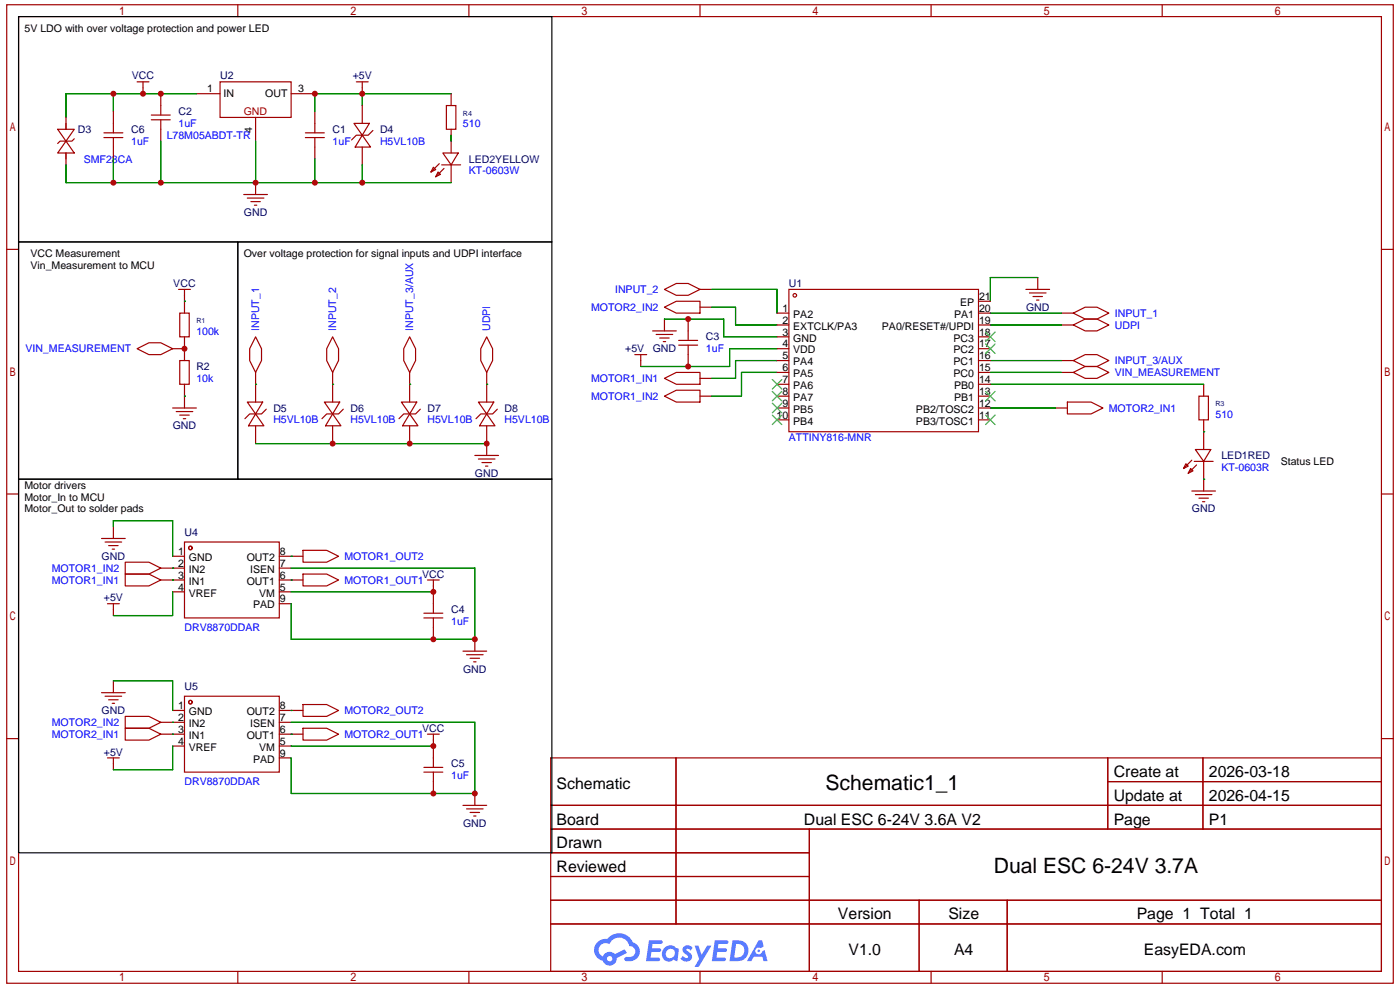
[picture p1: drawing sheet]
<svg xmlns="http://www.w3.org/2000/svg" width="297mm" height="210mm" viewBox="0 0 297 210" stroke-linecap="round" stroke-linejoin="round" font-family="sans-serif">
<g fill="none" stroke="#a10000" stroke-width=".25">
<path d="M1.4 1h294.4v207.5h-294.4zM3.9 3.5h289.3v202.5h-289.3zM50.5 1v2.5M99.5 1v2.5M148.6 1v2.5M197.6 1v2.5M246.7 1v2.5M1.4 52.9h2.5M293.2 52.9h2.6M1.4 104.8h2.5M293.2 104.8h2.6M1.4 156.7h2.5"/>
<path d="M293.2 156.7h2.6M116.9 160.7h176.3v45.3h-176.3zM116.9 170.8h176.3M116.9 175.8h176.3M143.5 160.7v35.3M171.8 175.8v30.2M235.1 160.7v15.1M235.1 165.8h58.1M255.4 160.7v15.1M116.9 180.9h54.9M116.9 190.9h176.3M116.9 185.9h54.9"/>
<path d="M116.9 196h176.3M195.1 190.9v15.1M213.8 190.9v15.1M50.5 206v2.5M99.5 206v2.5M148.6 206v2.5M197.6 206v2.5M246.7 206v2.5"/>
</g>
<g fill="#5487ff">
<path d="M145.2 200.8a1.29 1.29 0 0 1 1.8 .2l-.4 .7a.54 .54 0 0 0-.9-.3l.1 .2a1.27 1.27 0 0 1 .8 2 1.52 1.52 0 0 1-2.2-.3l.6-.6 .7 .5a.31 .31 0 0 0 .4-.3 .31 .31 0 0 0-.3-.3 1.11 1.11 0 0 1-.6-1.8z"/>
<path d="M147.4 200.6h.9l.6 1.9 1.2-1.9h.9l-2.7 4.5h-.9l1-1.7z"/>
<path d="M137.8 199.4h1.6a1.3 1.3 0 0 1 1.2 .2 .39 .39 0 0 1-.3 .6h-1.8l-.1 .9h1.6a.39 .39 0 0 1 .4 .5 .39 .39 0 0 1-.5 .3h-1.6l-.2 1.2h1.4a.45 .45 0 0 1 .5 .1 .45 .45 0 0 1 .1 .5l-.4 .2h-2.6z"/>
<path d="M151.7 199.4h1.6a1.31 1.31 0 0 1 1.3 .2 .39 .39 0 0 1-.4 .6h-1.7l-.1 .9h1.6a.39 .39 0 0 1 .3 .5 .39 .39 0 0 1-.4 .3h-1.6l-.2 1.2h1.3a.45 .45 0 0 1 .5 .1 .45 .45 0 0 1 .2 .5l-.4 .2h-2.6z"/>
<path d="M161 199.4h.8l.3 1.4-.6 .3a.75 .75 0 0 0-1.1 .3 .75 .75 0 0 0 .5 1 .75 .75 0 0 0 .9-.6l.5-.3 .6 2.4h-.8l-.3-1h-1.8l-.5 1h-.9z"/>
<path d="M155.5 199.4l-.6 4.5h1.4a2.25 2.25 0 0 0 2.6-2.3 2.25 2.25 0 0 0-2.7-2.2zM156.2 200.2a1.49 1.49 0 0 1 1.8 1.5 1.49 1.49 0 0 1-1.9 1.4h-.3z"/>
<path d="M140.9 201.2a1.58 1.58 0 0 0-.2 2.1 1.58 1.58 0 0 0 2.1 .4l.2-.2 .8 .4 .3-2.5-.2-.3h-.4a1.58 1.58 0 0 0-2.6 .1zM141.6 201.6a.97 .97 0 0 1 1.6 .4 .97 .97 0 0 1-1 1.2 .93 .93 0 0 1-.9-.6 .93 .93 0 0 1 .3-1z"/>
<path d="M126.8 199.8a2.34 2.34 0 0 0 1.2 4 1.53 1.53 0 0 0 1.7 1 1.53 1.53 0 0 0 1.2-1.6l2.2-1.1-.5-.8-2.1 1.1a1.56 1.56 0 0 0-2.5 .4 1.48 1.48 0 0 1-.8-2 1.48 1.48 0 0 1 2.2-.5 2.21 2.21 0 0 1 2.3-1.4 2.21 2.21 0 0 1 1.9 1.8 1.15 1.15 0 0 1 1.3 1 1.15 1.15 0 0 1-1.1 1.3h-.7a.46 .46 0 0 0-.6 .3 .46 .46 0 0 0 .5 .6 2.15 2.15 0 0 0 2.5-1 2.15 2.15 0 0 0-.4-2.6l-.8-.4a3.2 3.2 0 0 0-5.4-.8l-1.1 .1zM128.8 203.3a.6 .6 0 0 1 1.2 0 .6 .6 0 0 1-1.2 0z"/>
<circle cx="161.1" cy="201.7" r=".28"/>
</g>
<g fill="none" stroke="#a10000" stroke-width=".25">
<path d="M29.1 17.4h2.5M30.4 17.4v2.5M34.1 19.9v4.5M41.7 19.9h5M46.7 17.4h15.1v7.5h-15.1zM61.8 19.9h5M75.6 17.4h2.6M76.9 17.4v2.5M95.8 19.9v2.5M12.2 27.4h3.6l-1.8 2.5zM14 29.9l1.8 2.6h-3.6zM14 24.9v2.5"/>
<path d="M14 32.5v2.5M15.8 29.4l-.5 .5h-2.6l-.5 .5M22.1 29.2h4M22.1 28.2h4M24.1 23.6v4.6M24.1 29.2v4.5M32.1 24.4h4M32.1 25.4h4M34.1 25.4v4.5M54.3 24.9v5M54.3 38.7v2.6M64.8 29.2h4"/>
<path d="M64.8 28.2h4M66.8 23.6v4.6M66.8 29.2v4.5M75.1 26.2h3.3l-1.5 2.5zM76.9 28.7l1.8 2.5h-3.3zM76.9 22.4v3.8M76.9 31.2v3.8M79.2 27.7l-1 1h-2.6l-1 1M92 35.5l.5 .5-1 .5zM93 36.5l.5 .5-1 .5zM93.2 34.7l-1.7 1.8M93.7 35h4.1"/>
<path d="M94 32.5h3.3l-1.5 2.5zM94.3 35.7l-1.8 1.8M94.8 22.4h2v5h-2zM95.8 27.4v5.1M95.8 35v3.7M51.7 41.3h5.1M52.5 42h3.5M53.2 42.8h2.1M54 43.5h.5M220.3 58.9v2.5M29.1 74l2.5-1.3h2.5l2.5 1.3-2.5 1.2h-2.5zM36.6 74h2.6"/>
<path d="M37.9 61.4h2.5M38.2 66.4h2v5h-2zM38.2 76.5h2v5h-2zM39.2 61.4v5M39.2 71.4v5.1M54.3 71.4l1.2 2.6v2.5l-1.2 2.5-1.3-2.5v-2.5zM54.3 79v6.3M70.6 71.4l1.3 2.6v2.5l-1.3 2.5-1.3-2.5v-2.5zM70.6 79v6.3M87 71.4l1.2 2.6v2.5l-1.2 2.5-1.3-2.5v-2.5zM87 79v6.3M103.3 71.4l1.3 2.6v2.5l-1.3 2.5-1.2-2.5v-2.5z"/>
<path d="M103.3 79v6.3M134.8 75.2h2.5M136 75.2v2.5M138.5 70.2h5.1M139.3 70.9h3.5M140 71.7h2M140.8 72.4h.5M141 65.2l2.6-1.3h5v2.5h-5zM141 61.4l2.6-1.3h2.5l2.5 1.3-2.5 1.2h-2.5zM141 67.7v2.5M144.1 73.2h4M144.1 72.2h4"/>
<path d="M146.1 67.7v4.5M146.1 73.2v4.5M148.6 61.4h2.5M148.6 65.2h2.5M164.9 74h2.6M164.9 66.4h2.6M164.9 68.9h2.6M164.9 76.5h2.6M164.9 71.4h2.6M164.9 79h2.6M167.5 61.4h40.2v30.2h-40.2zM207.7 74h2.5"/>
<path d="M207.7 66.4h2.5M207.7 68.9h2.5M207.7 76.5h2.5M207.7 71.4h2.5M207.7 79h2.5M207.7 63.9h2.5M217.8 61.4h5M218.5 62.1h3.5M219.3 62.9h2M220 63.6h.5M225.3 66.4h2.5M225.3 68.9h2.5"/>
<path d="M225.3 76.5h2.5M225.3 79h2.5M227.8 66.4l2.5-1.2h2.6l2.5 1.2-2.5 1.3h-2.6zM227.8 68.9l2.5-1.2h2.6l2.5 1.2-2.5 1.3h-2.6zM227.8 76.5l2.5-1.3h2.6l2.5 1.3-2.5 1.2h-2.6zM227.8 79l2.5-1.3h2.6l2.5 1.3-2.5 1.2h-2.6zM36.6 86.5h5.1M37.4 87.3h3.5M38.2 88h2M38.9 88.8h.5M39.2 81.5v5M52.5 85.3h3.3l-1.5 2.5z"/>
<path d="M54.3 87.8l1.7 2.5h-3.3zM54.3 90.3v3.8M56.5 86.8l-1 1h-2.5l-1 1M68.8 85.3h3.3l-1.5 2.5zM70.6 87.8l1.8 2.5h-3.3zM70.6 90.3v3.8M72.9 86.8l-1 1h-2.6l-1 1M85.2 85.3h3.3l-1.5 2.5zM87 87.8l1.7 2.5h-3.3zM87 90.3v3.8M89.2 86.8l-1 1h-2.5l-1 1M100.8 96.6h5"/>
<path d="M101.5 85.3h3.3l-1.5 2.5zM101.5 97.4h3.6M102.3 98.1h2M103.1 98.9h.5M103.3 87.8l1.8 2.5h-3.3zM103.3 90.3v6.3M105.6 86.8l-1 1h-2.5l-1.1 1M141 80.2l2.6-1.2h5v2.5h-5zM141 84l2.6-1.2h5v2.5h-5zM148.6 80.2h2.5M148.6 84h2.5M164.9 86.5h2.6"/>
<path d="M164.9 84h2.6M164.9 81.5h2.6M164.9 89.1h2.6M207.7 86.5h2.5M207.7 84h2.5M207.7 81.5h2.5M207.7 89.1h2.5M224.1 86.5h2.5M226.6 85.3h5l2.5 1.2-2.5 1.3h-5zM251.7 98.4l.5 .5-1 .5zM252.7 99.4l.5 .5-1 .5zM253 97.6l-1.8 1.8"/>
<path d="M253.5 97.9h4M253.7 95.3h3.3l-1.5 2.6zM254 98.6l-1.8 1.8M254.5 84h2v5.1h-2zM255.5 81.5v2.5M255.5 89.1v6.2M255.5 97.9v6.2M21.6 114.2h5M22.3 115h3.5M23.1 115.7h2M23.8 116.5h.5M24.1 111.7v2.5"/>
<path d="M26.6 119.2h5l2.5 1.3-2.5 1.3h-5zM36.6 118h2.6M39.2 115h20.1v16.1h-20.1zM59.3 118h5M64.3 116.7h5l2.6 1.3-2.6 1.2h-5zM253 104.1h5M253.7 104.9h3.6M254.5 105.7h2M255.3 106.4h.5M22.8 128h2.5M24.1 128v2.6M26.6 121.8h5l2.5 1.2-2.5 1.3h-5z"/>
<path d="M34.1 120.5h5.1M34.1 123h5.1M36.6 125.5h2.6M59.3 120.5h2.5M59.3 123h5M59.3 125.5h2.5M59.3 128h2.5M64.3 121.8h5l2.6 1.2-2.6 1.3h-5zM90 130.1h4M90 131.1h4M90.7 123h2.5M92 123v7.1"/>
<path d="M92 131.1v4.5M98.3 138.1h5M99 138.9h3.6M99.8 139.6h2M100.8 135.6v2.5M21.6 146.9h5M22.3 147.7h3.5M23.1 148.4h2M23.8 149.2h.5M24.1 144.4v2.5M26.6 151.9h5l2.5 1.3-2.5 1.3h-5zM26.6 154.5h5l2.5 1.2-2.5 1.3h-5z"/>
<path d="M34.1 153.2h5.1M34.1 155.7h5.1M36.6 150.7h2.6M36.6 158.2h2.6M39.2 147.7h20.1v16.1h-20.1zM59.3 150.7h5M59.3 153.2h2.5M59.3 155.7h5M59.3 158.2h2.5M64.3 149.4h5l2.6 1.3-2.6 1.2h-5zM64.3 154.5h5l2.6 1.2-2.6 1.3h-5zM90.7 155.7h2.5"/>
<path d="M92 155.7v7.1M100.5 140.4h.5M22.8 160.7h2.5M24.1 160.7v2.6M59.3 160.7h2.5M90 162.8h4M90 163.8h4M92 163.8v4.5M98.3 170.8h5M99 171.6h3.6M99.8 172.3h2M100.5 173.1h.5"/>
<path d="M100.8 168.3v2.5"/>
<circle cx="168.7" cy="62.6" r=".38"/>
<circle cx="40.4" cy="116.2" r=".38"/>
<circle cx="40.4" cy="148.9" r=".38"/>
</g>
<g fill="none" stroke="#008700" stroke-width=".25">
<path d="M24.1 19.9v3.7M41.7 19.9h-27.7v5M76.9 19.9v2.5M95.8 19.9h-29v3.7M14 35v3.7h81.8M24.1 33.7v5M34.1 29.9v8.8M54.3 29.9v8.8M66.8 33.7v5M76.9 35v3.7M95.8 28.7v1.2M220.3 58.9h-10.1v5"/>
<path d="M39.2 74h.1M39.2 63.9h.1M141 67.7h12.6v3.7h11.3M151.1 65.2h5v3.7h8.8M151.1 61.4h13.8v5M164.9 74h-10v3.7h-18.9M164.9 76.5h-8.8v3.7h-5M164.9 79h-7.5v5h-6.3M210.2 76.5h15.1M210.2 79h15.1M210.2 68.9h15.1M210.2 66.4h15.1"/>
<path d="M39.2 84h.1M54.3 81.5h.1M54.3 94.1h49M70.6 81.5h.1M87 81.5h.1M103.3 81.5h.1M210.2 86.5h13.9M210.2 81.5h45.3M255.5 91.6h.1M24.1 111.7v-1.3h12.5v7.6M61.8 118h.1M255.5 101.6h.1"/>
<path d="M36.6 120.5h.1M36.6 123h.1M36.6 125.5v5.1h-12.5M61.8 123h.1M61.8 120.5h39v15.1h-39v-7.6M61.8 125.5h30.2M24.1 144.4h12.5v6.3M36.6 153.2h.1M36.6 155.7h.1M36.6 158.2v5.1h-12.5M61.8 150.7h.1M61.8 155.7h.1"/>
<path d="M61.8 158.2h30.2M61.8 153.2h39v15.1h-39v-7.6"/>
</g>
<g fill="none" stroke="#3c3" stroke-width=".25">
<path d="M209.2 73l2 2M209.2 70.4l2 2M211.2 73l-2 2M211.2 70.4l-2 2M163.9 80.5l2 2M163.9 83l2 2M163.9 85.5l2 2M163.9 88l2 2.1M165.9 80.5l-2 2M165.9 83l-2 2M165.9 85.5l-2 2M165.9 88l-2 2.1"/>
<path d="M209.2 88l2 2.1M209.2 83l2 2M211.2 88l-2 2.1M211.2 83l-2 2"/>
</g>
<path d="M3.9 3.5h113.2v47.8h-113.2zM3.9 51.3h46.6v50.3h-46.6zM50.5 51.3h66.6v50.3h-66.6zM3.9 101.6h113.2v79.3h-113.2z" fill="none" stroke="#000" stroke-width=".25"/>
<g fill="#c00">
<circle cx="34.1" cy="19.9" r=".63"/>
<circle cx="30.4" cy="19.9" r=".63"/>
<circle cx="24.1" cy="19.9" r=".63"/>
<circle cx="66.8" cy="19.9" r=".63"/>
<circle cx="76.9" cy="19.9" r=".63"/>
<circle cx="146.1" cy="67.7" r=".63"/>
<circle cx="146.1" cy="77.7" r=".63"/>
<circle cx="39.2" cy="74" r=".63"/>
<circle cx="70.6" cy="94.1" r=".63"/>
<circle cx="87" cy="94.1" r=".63"/>
<circle cx="103.3" cy="94.1" r=".63"/>
<circle cx="92" cy="158.2" r=".63"/>
<circle cx="92" cy="168.3" r=".63"/>
<circle cx="100.8" cy="168.3" r=".63"/>
<circle cx="92" cy="125.5" r=".63"/>
<circle cx="92" cy="135.6" r=".63"/>
<circle cx="100.8" cy="135.6" r=".63"/>
<circle cx="76.9" cy="38.7" r=".63"/>
<circle cx="66.8" cy="38.7" r=".63"/>
<circle cx="54.3" cy="38.7" r=".63"/>
<circle cx="34.1" cy="38.7" r=".63"/>
<circle cx="24.1" cy="38.7" r=".63"/>
</g>
<g font-size="4.5">
<text x="175.2" y="167.7">Schematic1_1</text>
<text x="211" y="185.3">Dual ESC 6-24V 3.7A</text>
</g>
<g font-size="3.4">
<text x="118.2" y="167.3">Schematic</text>
<text x="236.4" y="164.8">Create at</text>
<text x="256.6" y="164.8">2026-03-18</text>
<text x="236.4" y="169.9">Update at</text>
<text x="256.6" y="169.9">2026-04-15</text>
<text x="118.2" y="174.9">Board</text>
<text x="118.2" y="179.9">Drawn</text>
<text x="170.7" y="174.9">Dual ESC 6-24V 3.6A V2</text>
<text x="236.4" y="174.9">Page</text>
<text x="256.6" y="174.9">P1</text>
<text x="118.2" y="185">Reviewed</text>
<text x="177.9" y="195">Version</text>
<text x="201.3" y="195">Size</text>
<text x="241.3" y="195">Page 1 Total 1</text>
<text x="180.1" y="202.6">V1.0</text>
<text x="202.5" y="202.6">A4</text>
<text x="242.8" y="202.6">EasyEDA.com</text>
</g>
<g font-size="2.2">
<text x="5.2" y="6.8">5V LDO with over voltage protection and power LED</text>
<text x="44" y="19.6">1</text>
<text x="47.5" y="20.6">IN</text>
<text x="56.3" y="20.6">OUT</text>
<text x="63.3" y="19.6">3</text>
<text x="53.5" y="28.1" transform="rotate(-90 53.5 28.1)">4</text>
<text x="6.5" y="54.6">VCC Measurement</text>
<text x="6.5" y="57.1">Vin_Measurement to MCU</text>
<text x="51.7" y="54.6">Over voltage protection for signal inputs and UDPI interface</text>
<text x="203.8" y="64.9">EP</text>
<text x="207.8" y="63.6">21</text>
<text x="166.1" y="66.1">1</text>
<text x="166.1" y="68.7">2</text>
<text x="166.1" y="71.2">3</text>
<text x="168.4" y="67.4">PA2</text>
<text x="168.4" y="69.9">EXTCLK/PA3</text>
<text x="187.2" y="69.9">PA0/RESET#/UPDI</text>
<text x="202.5" y="67.4">PA1</text>
<text x="207.8" y="71.2">18</text>
<text x="207.8" y="68.7">19</text>
<text x="207.8" y="66.1">20</text>
<text x="166.1" y="73.7">4</text>
<text x="166.1" y="76.2">5</text>
<text x="168.4" y="72.4">GND</text>
<text x="168.4" y="75">VDD</text>
<text x="168.4" y="77.5">PA4</text>
<text x="202.4" y="77.5">PC1</text>
<text x="202.4" y="75">PC2</text>
<text x="202.4" y="72.4">PC3</text>
<text x="207.8" y="76.2">16</text>
<text x="207.8" y="73.7">17</text>
<text x="166.1" y="78.7">6</text>
<text x="166.1" y="81.2">7</text>
<text x="166.1" y="83.8">8</text>
<text x="168.4" y="80">PA5</text>
<text x="168.4" y="82.5">PA6</text>
<text x="202.4" y="80">PC0</text>
<text x="202.5" y="82.5">PB0</text>
<text x="207.8" y="83.8">13</text>
<text x="207.8" y="81.2">14</text>
<text x="207.8" y="78.7">15</text>
<text x="164.8" y="88.8">10</text>
<text x="166.1" y="86.3">9</text>
<text x="168.4" y="85">PA7</text>
<text x="168.4" y="87.5">PB5</text>
<text x="194.4" y="87.5">PB2/TOSC2</text>
<text x="202.5" y="85">PB1</text>
<text x="207.8" y="88.8">11</text>
<text x="207.8" y="86.3">12</text>
<text x="168.4" y="90">PB4</text>
<text x="194.4" y="90">PB3/TOSC1</text>
<text x="271.9" y="98.6">Status LED</text>
<text x="5.2" y="103.6">Motor drivers</text>
<text x="5.2" y="106.2">Motor_In to MCU</text>
<text x="5.2" y="108.7">Motor_Out to solder pads</text>
<text x="37.8" y="117.7">1</text>
<text x="40.1" y="119">GND</text>
<text x="52.4" y="119">OUT2</text>
<text x="59.4" y="117.7">8</text>
<text x="37.8" y="120.2">2</text>
<text x="37.8" y="122.7">3</text>
<text x="37.8" y="125.3">4</text>
<text x="40.1" y="121.5">IN2</text>
<text x="40.1" y="124">IN1</text>
<text x="52.4" y="124">OUT1</text>
<text x="53.1" y="121.5">ISEN</text>
<text x="59.4" y="125.3">5</text>
<text x="59.4" y="122.7">6</text>
<text x="59.4" y="120.2">7</text>
<text x="40.1" y="126.5">VREF</text>
<text x="53.7" y="129">PAD</text>
<text x="55" y="126.5">VM</text>
<text x="59.4" y="127.8">9</text>
<text x="37.8" y="150.4">1</text>
<text x="37.8" y="152.9">2</text>
<text x="37.8" y="155.5">3</text>
<text x="40.1" y="151.7">GND</text>
<text x="40.1" y="154.2">IN2</text>
<text x="52.4" y="151.7">OUT2</text>
<text x="53.1" y="154.2">ISEN</text>
<text x="59.4" y="155.5">6</text>
<text x="59.4" y="152.9">7</text>
<text x="59.4" y="150.4">8</text>
<text x="37.8" y="158">4</text>
<text x="40.1" y="156.7">IN1</text>
<text x="40.1" y="159.2">VREF</text>
<text x="52.4" y="156.7">OUT1</text>
<text x="53.7" y="161.7">PAD</text>
<text x="55" y="159.2">VM</text>
<text x="59.4" y="158">5</text>
<text x="59.4" y="160.5">9</text>
</g>
<g font-size="2.2" fill="#000080">
<text x="28" y="16.9">VCC</text>
<text x="46.7" y="16.9">U2</text>
<text x="74.9" y="16.9">+5V</text>
<text x="16.5" y="28.2">D3</text>
<text x="27.8" y="28.2">C6</text>
<text x="37.9" y="24.4">C2</text>
<text x="70.6" y="28.2">C1</text>
<text x="80.7" y="28.2">D4</text>
<text x="99.5" y="34.5">LED2YELLOW</text>
<text x="51.8" y="45.8">GND</text>
<text x="36.8" y="60.9">VCC</text>
<text x="167.5" y="60.9">U1</text>
<text x="217.8" y="65.9">GND</text>
<text x="132.7" y="74.7">+5V</text>
<text x="138.6" y="74.7">GND</text>
<text x="149.8" y="72.2">C3</text>
<text x="41.7" y="78.5">R2</text>
<text x="58" y="87.3">D5</text>
<text x="74.4" y="87.3">D6</text>
<text x="90.7" y="87.3">D7</text>
<text x="107.1" y="87.3">D8</text>
<text x="36.7" y="91.1">GND</text>
<text x="100.8" y="101.1">GND</text>
<text x="259.3" y="97.4">LED1RED</text>
<text x="39.2" y="113.7">U4</text>
<text x="253" y="108.7">GND</text>
<text x="21.6" y="118.7">GND</text>
<text x="89.6" y="122.5">VCC</text>
<text x="22" y="127.5">+5V</text>
<text x="95.8" y="130.1">C4</text>
<text x="98.3" y="142.6">GND</text>
<text x="39.2" y="146.4">U5</text>
<text x="21.6" y="151.4">GND</text>
<text x="89.6" y="155.2">VCC</text>
<text x="22" y="160.3">+5V</text>
<text x="95.8" y="162.8">C5</text>
<text x="98.3" y="175.3">GND</text>
</g>
<g font-size="2.2" fill="#00f">
<text x="35.4" y="29.4">L78M05ABDT-TR</text>
<text x="37.9" y="26.9">1uF</text>
<text x="98.3" y="26.9">510</text>
<text x="17.8" y="34.5">SMF28CA</text>
<text x="27.8" y="30.7">1uF</text>
<text x="70.6" y="30.7">1uF</text>
<text x="80.7" y="30.7">H5VL10B</text>
<text x="99.5" y="37">KT-0603W</text>
<text x="125.5" y="65.9">MOTOR2_IN2</text>
<text x="130.6" y="62.1">INPUT_2</text>
<text x="41.7" y="70.9">100k</text>
<text x="55" y="70.2" transform="rotate(-90 55 70.2)">INPUT_1</text>
<text x="71.4" y="70.2" transform="rotate(-90 71.4 70.2)">INPUT_2</text>
<text x="87.7" y="70.2" transform="rotate(-90 87.7 70.2)">INPUT_3/AUX</text>
<text x="104.1" y="70.2" transform="rotate(-90 104.1 70.2)">UDPI</text>
<text x="236.6" y="67.2">INPUT_1</text>
<text x="236.6" y="69.7">UDPI</text>
<text x="5.4" y="74.7">VIN_MEASUREMENT</text>
<text x="149.8" y="74.7">1uF</text>
<text x="236.6" y="77.2">INPUT_3/AUX</text>
<text x="41.7" y="81">10k</text>
<text x="125.5" y="81">MOTOR1_IN1</text>
<text x="236.6" y="79.8">VIN_MEASUREMENT</text>
<text x="58" y="89.8">H5VL10B</text>
<text x="74.4" y="89.8">H5VL10B</text>
<text x="90.7" y="89.8">H5VL10B</text>
<text x="107.1" y="89.8">H5VL10B</text>
<text x="125.5" y="84.8">MOTOR1_IN2</text>
<text x="235.4" y="87.3">MOTOR2_IN1</text>
<text x="258" y="88.6">510</text>
<text x="167.5" y="93.6">ATTINY816-MNR</text>
<text x="259.3" y="99.9">KT-0603R</text>
<text x="73.1" y="118.7">MOTOR1_OUT2</text>
<text x="11" y="121.3">MOTOR1_IN2</text>
<text x="11" y="123.8">MOTOR1_IN1</text>
<text x="73.1" y="123.8">MOTOR1_OUT1</text>
<text x="39.2" y="133.8">DRV8870DDAR</text>
<text x="95.8" y="132.6">1uF</text>
<text x="11" y="154">MOTOR2_IN2</text>
<text x="73.1" y="151.4">MOTOR2_OUT2</text>
<text x="11" y="156.5">MOTOR2_IN1</text>
<text x="73.1" y="156.5">MOTOR2_OUT1</text>
<text x="39.2" y="166.5">DRV8870DDAR</text>
<text x="95.8" y="165.3">1uF</text>
</g>
<text font-size="2.2" fill="#a00000" x="51.7" y="24.4">GND</text>
<g font-size="1.5" fill="#000080">
<text x="98.3" y="24.6">R4</text>
<text x="41.7" y="68.6">R1</text>
<text x="258" y="86.2">R3</text>
</g>
</svg>
